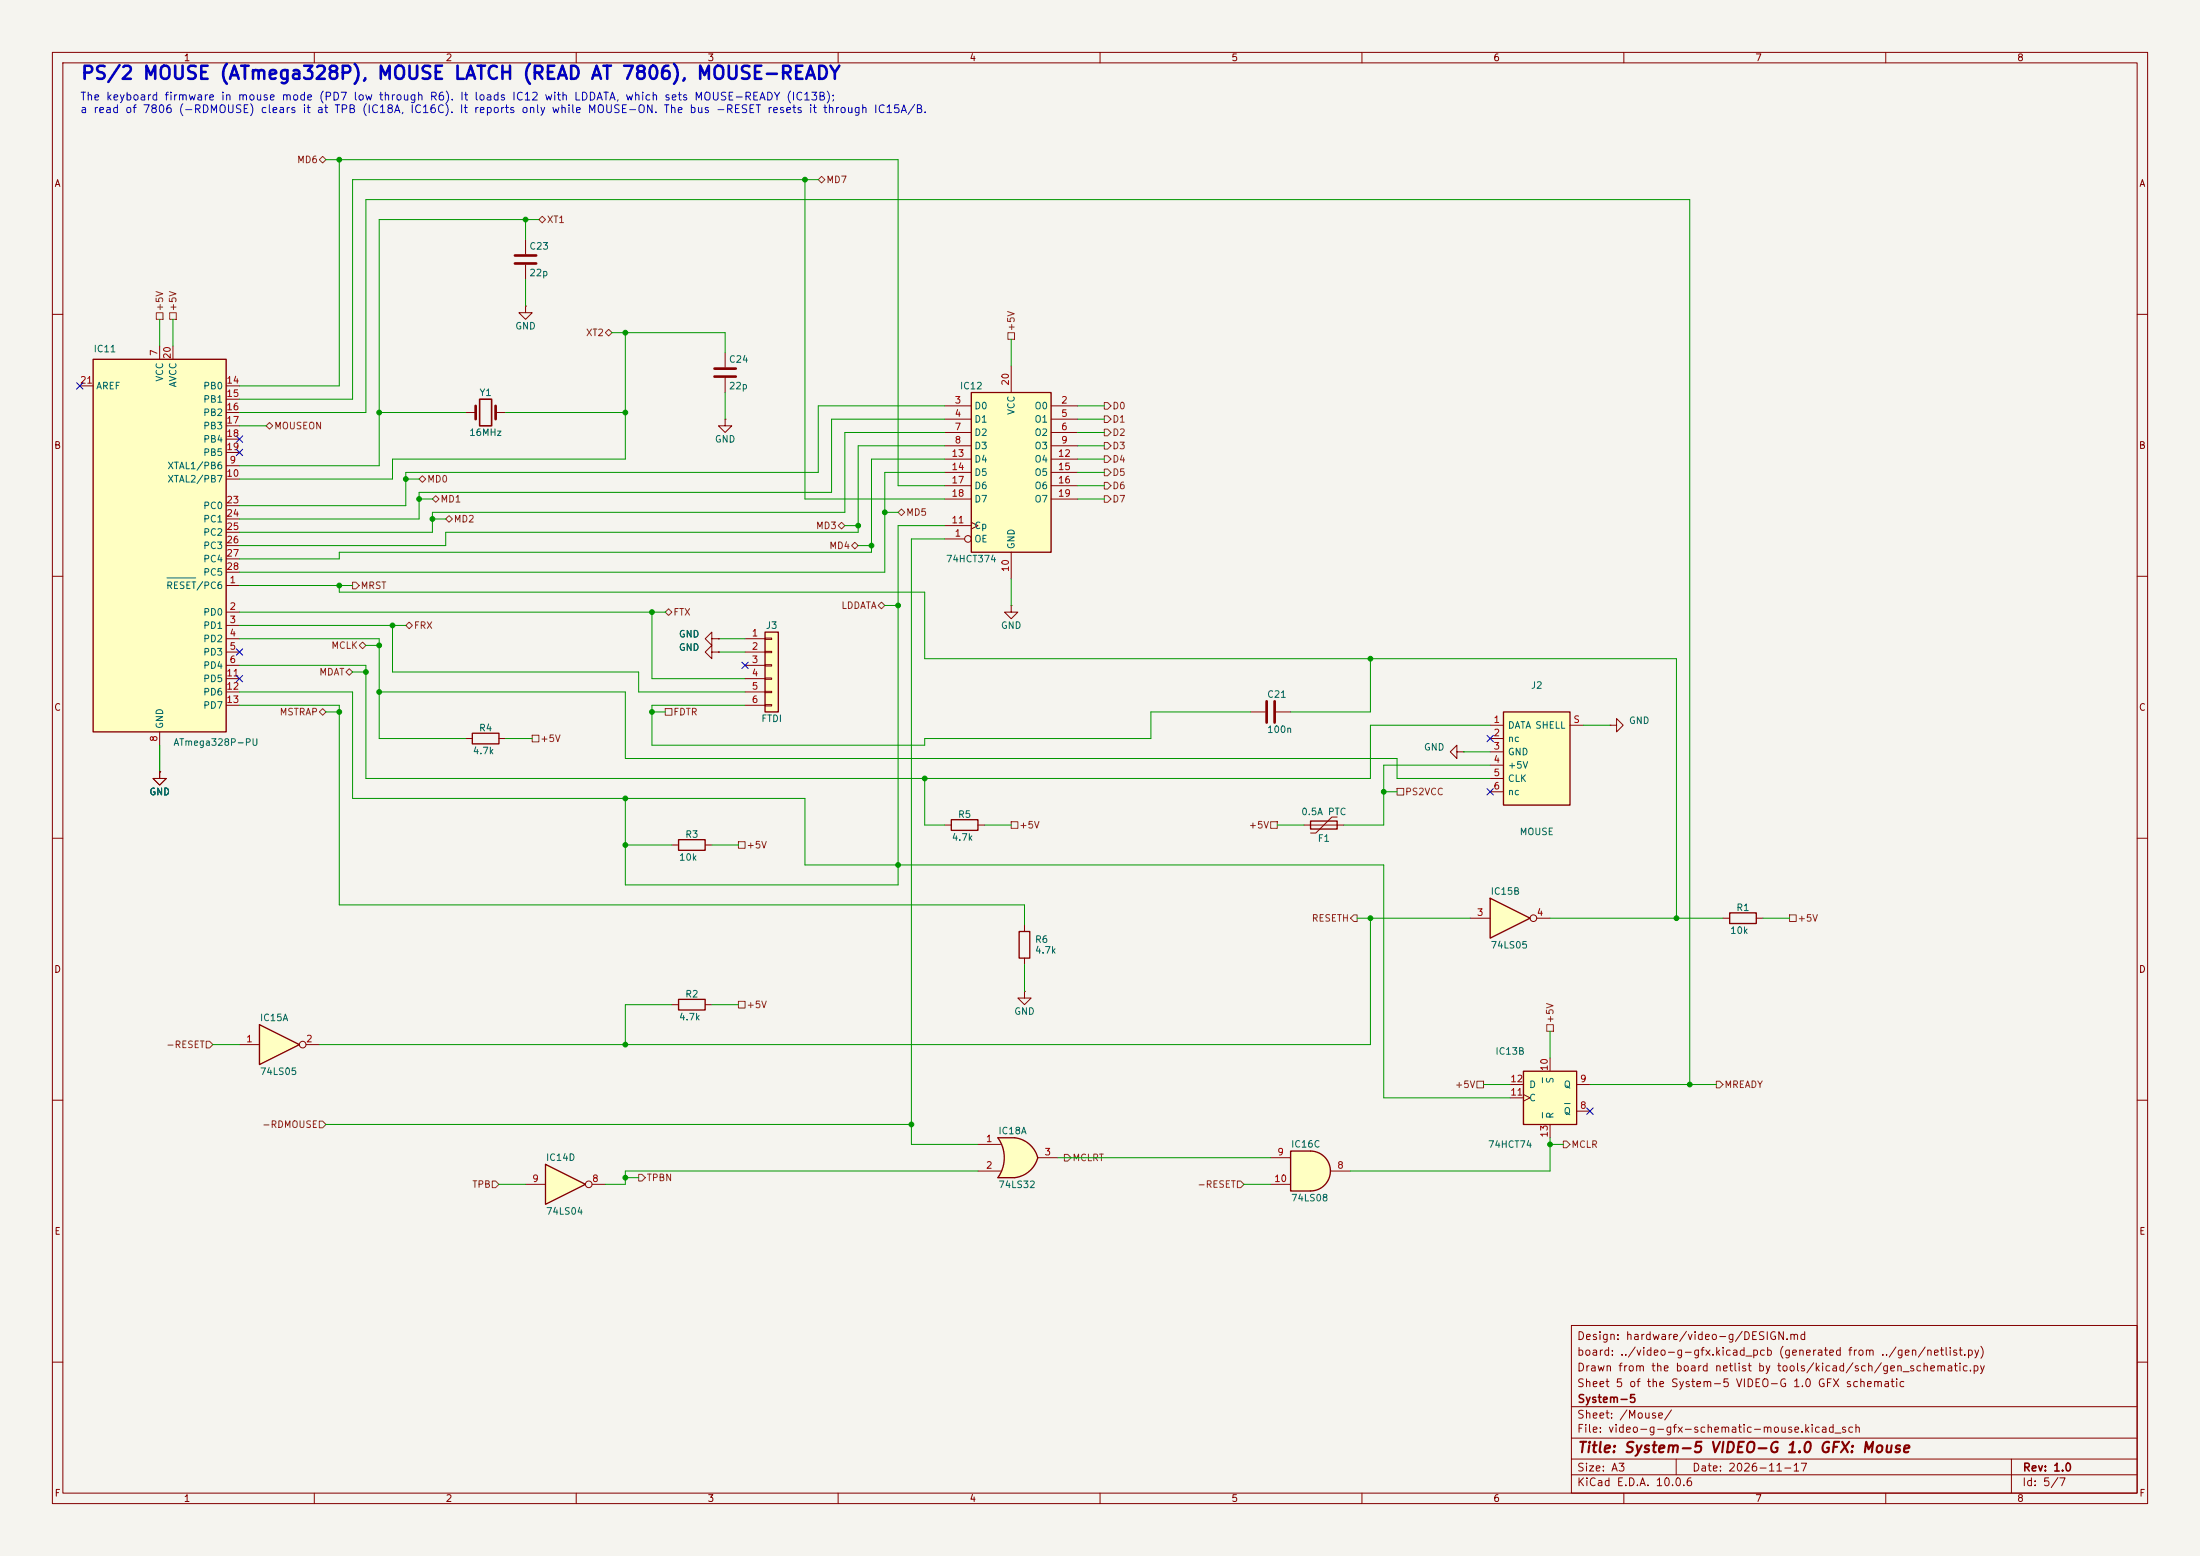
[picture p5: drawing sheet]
<svg xmlns="http://www.w3.org/2000/svg" width="420mm" height="297mm" viewBox="0 0 420 297" stroke-linecap="round" stroke-linejoin="round" font-family="sans-serif">
<path d="M0 0h420v297h-420z" fill="#f5f4ef" stroke="#f5f4ef" stroke-width=".19"/>
<g fill="none" stroke="#840000" stroke-width=".19">
<path d="M10 10h400v277h-400zM12 12h396v273h-396zM60 10v2M110 10v2M160 10v2M210 10v2M260 10v2M310 10v2M360 10v2M100.3 58.4v1.3h1.3l-1.3 1.3-1.2-1.3h1.2M100.3 58.4h.1M10 60h2"/>
<path d="M408 60h2M10 110h2M408 110h2M10 160h2M30.5 147.3v1.3h1.2l-1.2 1.3-1.3-1.3h1.3M30.5 147.3h.1M408 160h2M10 210h2M408 210h2M300 253h108v32h-108zM10 260h2M300 278.5h108"/>
<path d="M300 274.5h108M300 268.5h108M320 278.5v3M384 278.5v6.5M408 260h2M60 285v2M110 285v2M160 285v2M210 285v2M260 285v2M300 281.5h108M310 285v2"/>
<path d="M360 285v2"/>
</g>
<path d="M190.5 217.2h3.2M190.5 224.8h3.2" fill="none" stroke="#ffffc2" stroke-width=".19"/>
<g fill="#ffffc2" stroke="#ffffc2" stroke-width=".19">
<path d="M193.1 219.6l5 1.4a5.2 5.2 0 0 1-4.4 3.8z"/>
<path d="M193.7 217.2a5.1 5.1 0 0 1 4.4 3.8l-5 1.3z"/>
</g>
<path d="M190.5 217.2h3.2v7.6h-3.2a6.7 6.7 0 0 0 0-7.6z" fill="#ffffc2"/>
<path d="M193.7 217.2h-3.2a6.6 6.6 0 0 1 0 7.6h3.2M193.7 217.2a5.2 5.2 0 0 1 4.4 3.8 5.2 5.2 0 0 1-4.4 3.8" fill="none" stroke="#840000" stroke-width=".25"/>
<path d="M195.6 189.2v1.3h1.2l-1.2 1.3-1.3-1.3h1.3M195.6 189.2h.1M186.7 218.4h4.3M186.7 223.5h4.3M198.1 221h3.8" fill="none" stroke="#840000" stroke-width=".19"/>
<path d="M17.8 68.6h25.4v71.1h-25.4z" fill="#ffffc2"/>
<path d="M17.8 68.6h25.4v71.1h-25.4zM250.2 156.7h5.1v1.5h-5.1zM194.6 177.8h2v5.1h-2z" fill="none" stroke="#840000" stroke-width=".25"/>
<g fill="none" stroke="#840000" stroke-width=".19">
<path d="M15.2 73.7h2.6M30.5 66v2.6M33 66v2.6M43.2 73.7h2.5M43.2 76.2h2.5M43.2 78.7h2.5M43.2 88.9h2.5M43.2 91.4h2.5M43.2 81.3h2.5M43.2 83.8h2.5M43.2 86.4h2.5M43.2 96.5h2.5"/>
<path d="M43.2 99.1h2.5M43.2 111.8h2.5M43.2 116.8h2.5M43.2 119.4h2.5M43.2 101.6h2.5M43.2 104.1h2.5M43.2 106.7h2.5M43.2 109.2h2.5M30.5 139.7v2.5M43.2 121.9h2.5M43.2 124.5h2.5M43.2 127h2.5"/>
<path d="M43.2 129.5h2.5M43.2 132.1h2.5M43.2 134.6h2.5M238.8 135.9h2.8M243.6 135.9h2.8M248.9 157.5h7.6M255.3 156h-1l-3.1 3h-1M195.6 176.5v1.3M195.6 182.9v1.3"/>
</g>
<path d="M31.9 110.3h5.5" fill="none" stroke="#006464" stroke-width=".19"/>
<path d="M241.8 133.9v4M243.3 133.9v4" fill="none" stroke="#840000" stroke-width=".51"/>
<path d="M104.1 222.2l7.7 3.9-7.7 3.8z" fill="#ffffc2"/>
<path d="M104.1 222.2l7.7 3.9-7.7 3.8z" fill="none" stroke="#840000" stroke-width=".25"/>
<g fill="none" stroke="#840000" stroke-width=".19">
<path d="M88.9 78.7h1.9M94.6 78.7h1.9M138.4 67.3v2.8M138.4 72.1v2.8M138.4 80v1.3h1.3l-1.3 1.3-1.2-1.3h1.2M138.4 80h.1M100.3 226.1h3.8M113 226.1h2.6"/>
<circle cx="112.4" cy="226.1" r=".63"/>
</g>
<path d="M90.8 77.5v2.5M94.6 77.5v2.5M136.4 70.4h4.1M136.4 71.9h4.1" fill="none" stroke="#840000" stroke-width=".51"/>
<path d="M91.6 76.2h2.3v5.1h-2.3z" fill="none" stroke="#840000" stroke-width=".3"/>
<path d="M49.5 195.6l7.6 3.8-7.6 3.8z" fill="#ffffc2"/>
<path d="M181.6 156.5h5.1v2h-5.1zM49.5 195.6l7.6 3.8-7.6 3.8z" fill="none" stroke="#840000" stroke-width=".25"/>
<g fill="none" stroke="#840000" stroke-width=".19">
<path d="M193 115.6v1.2h1.3l-1.3 1.3-1.2-1.3h1.2M193 115.6h.1M180.3 157.5h1.3M186.7 157.5h1.3M45.7 199.4h3.8M58.4 199.4h2.6"/>
<circle cx="57.8" cy="199.4" r=".63"/>
</g>
<path d="M146 120.7h2.6v15.2h-2.6z" fill="#ffffc2"/>
<path d="M146 120.7h2.6v15.2h-2.6zM330.2 174.2h5.1v2.1h-5.1z" fill="none" stroke="#840000" stroke-width=".25"/>
<g fill="none" stroke="#840000" stroke-width=".19">
<path d="M135.9 124.5v-1.3l-1.3 1.3 1.3 1.2v-1.2h1.3M135.9 121.9v-1.2l-1.3 1.2 1.3 1.3v-1.3h1.3M137.2 124.5h.1M137.2 121.9h.1M142.2 121.9h3.8M142.2 124.5h3.8M142.2 127h3.8M142.2 129.5h3.8M142.2 132.1h3.8M142.2 134.6h3.8M146 121.8h1.3v.2h-1.3zM146 124.3h1.3v.3h-1.3z"/>
<path d="M146 126.9h1.3v.2h-1.3zM146 129.4h1.3v.3h-1.3zM146 132h1.3v.2h-1.3zM146 134.5h1.3v.2h-1.3zM328.9 175.3h1.3M335.3 175.3h1.2"/>
</g>
<path d="M287 135.9h12.7v17.8h-12.7z" fill="#ffffc2"/>
<path d="M90.2 140h5v2h-5zM287 135.9h12.7v17.8h-12.7zM129.5 190.8h5.1v2h-5.1z" fill="none" stroke="#840000" stroke-width=".25"/>
<g fill="none" stroke="#840000" stroke-width=".19">
<path d="M284.5 138.4h2.5M299.7 138.4h2.6M307.3 138.4h1.3v-1.2l1.3 1.2-1.3 1.3v-1.3M307.3 138.4h.1M88.9 141h1.3M95.2 141h1.3M278.1 143.5v-1.3l-1.2 1.3 1.2 1.3v-1.3h1.3M279.4 143.5h.1M284.5 141h2.5M284.5 143.5h2.5M284.5 146.1h2.5M284.5 148.6h2.5"/>
<path d="M284.5 151.1h2.5M128.3 191.8h1.2M134.6 191.8h1.3"/>
</g>
<path d="M284.5 171.5l7.6 3.8-7.6 3.8z" fill="#ffffc2"/>
<path d="M284.5 171.5l7.6 3.8-7.6 3.8z" fill="none" stroke="#840000" stroke-width=".25"/>
<g fill="none" stroke="#840000" stroke-width=".19">
<path d="M280.7 175.3h3.8M293.4 175.3h2.5"/>
<circle cx="292.7" cy="175.3" r=".63"/>
</g>
<path d="M290.8 204.5h10.2v10.1h-10.2z" fill="#ffffc2"/>
<path d="M129.5 160.3h5.1v2h-5.1zM290.8 204.5h10.2v10.1h-10.2z" fill="none" stroke="#840000" stroke-width=".25"/>
<path d="M128.3 161.3h1.2M134.6 161.3h1.3M288.3 207h2.5M288.3 209.6h2.5M290.8 208.9l1.3 .7-1.3 .6M295.9 201.9v2.6M295.9 214.6v2.6M301 212.1h2.5M301 207h2.5" fill="none" stroke="#840000" stroke-width=".19"/>
<path d="M294.5 205.7v1M294.5 212.4v1M298.7 210.6h1" fill="none" stroke="#006464" stroke-width=".19"/>
<path d="M185.4 74.9h15.3v30.5h-15.3z" fill="#ffffc2"/>
<path d="M185.4 74.9h15.3v30.5h-15.3z" fill="none" stroke="#840000" stroke-width=".25"/>
<g fill="none" stroke="#840000" stroke-width=".19">
<path d="M180.3 77.5h5.1M193 69.9v5M200.7 77.5h5M180.3 80h5.1M180.3 82.6h5.1M180.3 85.1h5.1M180.3 87.6h5.1M180.3 90.2h5.1M180.3 92.7h5.1M180.3 95.3h5.1M185.4 99.7l1.3 .6-1.3 .7M200.7 80h5"/>
<path d="M200.7 82.6h5M200.7 85.1h5M200.7 87.6h5M200.7 90.2h5M200.7 92.7h5M200.7 95.3h5M180.3 102.9h3.8M180.3 100.3h5.1M193 105.4v5.1"/>
<circle cx="184.8" cy="102.9" r=".63"/>
</g>
<path d="M250.2 219.7a3.8 3.8 0 0 1 3.8 3.8 3.8 3.8 0 0 1-3.8 3.8z" fill="#ffffc2" stroke="#ffffc2" stroke-width=".19"/>
<path d="M246.4 219.7h3.8v7.6h-3.8z" fill="#ffffc2"/>
<path d="M246.4 219.7h3.8a3.8 3.8 0 0 1 3.8 3.8 3.8 3.8 0 0 1-3.8 3.8h-3.8z" fill="none" stroke="#840000" stroke-width=".25"/>
<path d="M100.3 45.7v2.8M100.3 50.5v2.8M137.2 121.9h.1M137.2 124.5h.1M30.5 147.3v1.3h1.2l-1.2 1.3-1.3-1.3h1.3M30.5 147.3h.1M242.6 221h3.8M242.6 226.1h3.8M254 223.5h3.8" fill="none" stroke="#840000" stroke-width=".19"/>
<path d="M98.3 48.8h4.1M98.3 50.3h4.1" fill="none" stroke="#840000" stroke-width=".51"/>
<g fill="none" stroke="#725600" stroke-width=".19">
<path d="M61 30.5l.6-.7 .6 .7-.6 .6zM156.2 34.3l.6-.6 .7 .6-.7 .6zM29.8 59.7h1.3v1.3h-1.3zM32.4 59.7h1.3v1.3h-1.3zM102.9 41.9l.6-.6 .6 .6-.6 .6zM116.2 62.9l.6 .6-.6 .6-.6-.6zM192.4 63.5h1.3v1.3h-1.3zM210.8 79.4h.7l.6 .6-.6 .6h-.7zM210.8 76.8h.7l.6 .7-.6 .6h-.7zM50.8 81.3l.6-.7 .7 .7-.7 .6zM80 91.4l.6-.6 .7 .6-.7 .7zM83.2 94.6l.6 .7-.6 .6-.7-.6z"/>
<path d="M85.1 99.1l.6-.7 .7 .7-.7 .6zM171.4 97.8l.7-.6 .6 .6-.6 .6zM210.8 81.9h.7l.6 .7-.6 .6h-.7zM210.8 94.6h.7l.6 .7-.6 .6h-.7zM210.8 89.5h.7l.6 .7-.6 .6h-.7zM210.8 87h.7l.6 .6-.6 .7h-.7zM210.8 84.5h.7l.6 .6-.6 .6h-.7zM210.8 92.1h.7l.6 .6-.6 .6h-.7zM67.3 111.1h.6l.7 .7-.7 .6h-.6zM77.5 119.4l.6-.7 .6 .7-.6 .6zM127 116.8l.6-.6 .7 .6-.7 .7zM160 100.3l.7-.6 .6 .6-.6 .7z"/>
<path d="M163.2 103.5l.6 .6-.6 .7-.6-.7zM167.6 115.6l.7-.7 .6 .7-.6 .6zM61.6 135.3l.6 .6-.6 .6-.6-.6zM66 128.3l.7-.7 .6 .7-.6 .6zM68.6 123.2l.6-.6 .6 .6-.6 .6zM127 135.3h1.3v1.2h-1.3zM101.6 140.3h1.3v1.3h-1.3zM193 156.8h1.3v1.3h-1.3zM242.6 156.8h1.2v1.3h-1.2zM266.7 150.5h1.3v1.3h-1.3zM141 160.7h1.2v1.2h-1.2zM257.8 175.3l.6-.7h.7v1.3h-.7z"/>
<path d="M341.6 174.6h1.3v1.3h-1.3zM39.4 198.8h.6l.6 .6-.6 .6h-.6zM141 191.1h1.2v1.3h-1.2zM295.3 195.6h1.2v1.3h-1.2zM61 214h.6l.6 .6-.6 .7h-.6zM281.9 206.4h1.3v1.2h-1.3zM298.4 217.8h.7l.6 .6-.6 .7h-.7zM327.7 206.4h.6l.6 .6-.6 .6h-.6zM94 225.4h.6l.6 .7-.6 .6h-.6zM121.9 224.2h.7l.6 .6-.6 .6h-.7zM203.2 220.3h.6l.7 .7-.7 .6h-.6zM236.2 225.4h.7l.6 .7-.6 .6h-.7z"/>
</g>
<g fill="none" stroke="#009600" stroke-width=".19">
<path d="M62.2 30.5h109.2v62.2h8.9M64.8 30.5v43.2h-19.1M153.7 34.3v61h26.6M156.2 34.3h-88.9v41.9h-21.6M100.3 41.9v3.8M100.3 53.3v5.1M102.9 41.9h-30.5v47h-26.7M30.5 61v5M33 61v5M45.7 78.7h24.1v-40.6h252.8v168.9M72.4 78.7h16.5M96.5 78.7h22.9"/>
<path d="M116.8 63.5h21.6v3.8M119.4 63.5v24.1h-44.5v3.8h-29.2M138.4 74.9v5.1M180.3 77.5h-24.1v12.7h-78.7v6.3h-31.8M193 64.8v5.1M205.7 77.5h5.1M45.7 81.3h5.1M77.5 91.4h2.5M80 95.3h2.5M82.5 99.1h2.6M168.9 97.8h2.5M180.3 80h-21.6v14h-78.7v5.1h-34.3"/>
<path d="M180.3 82.6h-19v15.2h-78.8v3.8h-36.8M180.3 85.1h-16.5v16.5h-78.7v2.5h-39.4M180.3 87.6h-13.9v17.8h-101.6v1.3h-19.1M180.3 90.2h-11.4v19h-123.2M205.7 87.6h5.1M205.7 95.3h5.1M205.7 90.2h5.1M205.7 80h5.1M205.7 82.6h5.1M205.7 85.1h5.1M205.7 92.7h5.1M45.7 119.4h31.8"/>
<path d="M45.7 111.8h21.6M45.7 116.8h81.3M64.8 111.8v1.2h111.7v12.7h143.5v49.6M74.9 119.4v8.9h47v3.8h20.3M124.5 116.8v12.7h17.7M161.3 100.3h2.5M163.8 104.1h2.6M168.9 115.6h2.5M180.3 100.3h-8.9v68.6h-52v-16.5M180.3 102.9h-6.3v115.5h12.7M193 110.5v5.1M45.7 121.9h26.7v19.1h16.5"/>
<path d="M45.7 134.6h19.1v38.1h130.8v3.8M45.7 127h24.1v21.6h191.8v-10.2h22.9M45.7 132.1h21.6v20.3h86.4v12.7h110.5v44.5h24.1M62.2 135.9h2.6M67.3 128.3h2.5M69.8 123.2h2.6M72.4 132.1h47v12.7h147.3v3.8h17.8M124.5 135.9h2.5M137.2 121.9h5M137.2 124.5h5M142.2 134.6h-17.7v7.6h52v-1.2h43.2v-5.1h19.1M261.6 125.7v10.2h-15.2"/>
<path d="M302.3 138.4h5M30.5 142.2v5.1M96.5 141h5.1M176.5 148.6v8.9h3.8M188 157.5h5M243.8 157.5h5.1M264.2 151.1h2.5M279.4 143.5h5.1M284.5 146.1h-20.3v11.4h-7.7M119.4 161.3h8.9M135.9 161.3h5.1M259.1 175.3h21.6"/>
<path d="M261.6 175.3v24.1h-200.6M295.9 175.3h33M336.5 175.3h5.1M40.6 199.4h5.1M128.3 191.8h-8.9v7.6M135.9 191.8h5.1M195.6 184.2v5M295.9 196.9v5M62.2 214.6h111.8M283.2 207h5.1M295.9 218.4h2.5M295.9 217.2v6.3h-38.1"/>
<path d="M303.5 207h24.2M95.2 226.1h5.1M119.4 224.8h2.5M186.7 223.5h-67.3v2.6h-3.8M201.9 221h40.7M237.5 226.1h5.1"/>
</g>
<g fill="none" stroke="#000084" stroke-width=".19">
<path d="M14.6 73.1l1.2 1.2M15.8 73.1l-1.2 1.2M45.1 83.2l1.2 1.2M45.1 85.8l1.2 1.2M46.3 83.2l-1.2 1.2M46.3 85.8l-1.2 1.2M45.1 123.9l1.2 1.2M45.1 128.9l1.2 1.2M46.3 123.9l-1.2 1.2M46.3 128.9l-1.2 1.2M141.6 126.4l1.2 1.2M142.8 126.4l-1.2 1.2"/>
<path d="M283.9 140.4l1.2 1.2M283.9 150.5l1.2 1.2M285.1 140.4l-1.2 1.2M285.1 150.5l-1.2 1.2M302.9 211.5l1.2 1.2M304.1 211.5l-1.2 1.2"/>
</g>
<g fill="#009600" stroke="#009600" stroke-width=".19">
<circle cx="64.8" cy="135.9" r=".46"/>
<circle cx="64.8" cy="111.8" r=".46"/>
<circle cx="72.4" cy="78.7" r=".46"/>
<circle cx="119.4" cy="152.4" r=".46"/>
<circle cx="119.4" cy="199.4" r=".46"/>
<circle cx="119.4" cy="161.3" r=".46"/>
<circle cx="77.5" cy="91.4" r=".46"/>
<circle cx="80" cy="95.3" r=".46"/>
<circle cx="82.5" cy="99.1" r=".46"/>
<circle cx="119.4" cy="78.7" r=".46"/>
<circle cx="69.8" cy="128.3" r=".46"/>
<circle cx="72.4" cy="132.1" r=".46"/>
<circle cx="72.4" cy="123.2" r=".46"/>
<circle cx="74.9" cy="119.4" r=".46"/>
<circle cx="119.4" cy="63.5" r=".46"/>
<circle cx="153.7" cy="34.3" r=".46"/>
<circle cx="100.3" cy="41.9" r=".46"/>
<circle cx="64.8" cy="30.5" r=".46"/>
<circle cx="171.4" cy="165.1" r=".46"/>
<circle cx="166.4" cy="104.1" r=".46"/>
<circle cx="174" cy="214.6" r=".46"/>
<circle cx="124.5" cy="116.8" r=".46"/>
<circle cx="171.4" cy="115.6" r=".46"/>
<circle cx="163.8" cy="100.3" r=".46"/>
<circle cx="168.9" cy="97.8" r=".46"/>
<circle cx="261.6" cy="125.7" r=".46"/>
<circle cx="295.9" cy="218.4" r=".46"/>
<circle cx="322.6" cy="207" r=".46"/>
<circle cx="320" cy="175.3" r=".46"/>
<circle cx="119.4" cy="224.8" r=".46"/>
<circle cx="261.6" cy="175.3" r=".46"/>
<circle cx="264.2" cy="151.1" r=".46"/>
<circle cx="176.5" cy="148.6" r=".46"/>
<circle cx="124.5" cy="135.9" r=".46"/>
</g>
<text font-size="2.5" fill="#0000c2" x="15.3" y="15.8">PS/2 MOUSE (ATmega328P), MOUSE LATCH (READ AT 7806), MOUSE-READY</text>
<text font-size="2" fill="#840000" x="301" y="277.8">Title: System-5 VIDEO-G 1.0 GFX: Mouse</text>
<g font-size="1.5" fill="#0000c2">
<text x="15.2" y="19.5">The keyboard firmware in mouse mode (PD7 low through R6). It loads IC12 with LDDATA, which sets MOUSE-READY (IC13B);</text>
<text x="15.2" y="22">a read of 7806 (-RDMOUSE) clears it at TPB (IC18A, IC16C). It reports only while MOUSE-ON. The bus -RESET resets it through IC15A/B.</text>
</g>
<g font-size="1.5" fill="#840000">
<text x="300.9" y="256.1">Design: hardware/video-g/DESIGN.md</text>
<text x="300.9" y="262.1">Drawn from the board netlist by tools/kicad/sch/gen_schematic.py</text>
<text x="300.9" y="259.1">board: ../video-g-gfx.kicad_pcb (generated from ../gen/netlist.py)</text>
<text x="300.9" y="265.1">Sheet 5 of the System-5 VIDEO-G 1.0 GFX schematic</text>
<text x="301" y="268.1">System-5</text>
<text x="300.9" y="273.8">File: video-g-gfx-schematic-mouse.kicad_sch</text>
<text x="300.9" y="271.1">Sheet: /Mouse/</text>
<text x="300.9" y="281.2">Size: A3</text>
<text x="322.9" y="281.2">Date: 2026-11-17</text>
<text x="386" y="281.2">Rev: 1.0</text>
<text x="300.9" y="284">KiCad E.D.A. 10.0.6</text>
<text x="385.9" y="284">Id: 5/7</text>
</g>
<g font-size="1.3" fill="#840000">
<text x="35" y="12">1</text>
<text x="85" y="12">2</text>
<text x="135" y="12">3</text>
<text x="185" y="12">4</text>
<text x="235" y="12">5</text>
<text x="285" y="12">6</text>
<text x="335" y="12">7</text>
<text x="385" y="12">8</text>
<text x="10.3" y="36">A</text>
<text x="408.3" y="36">A</text>
<text x="10.2" y="86">B</text>
<text x="408.2" y="86">B</text>
<text x="10.2" y="136">C</text>
<text x="408.2" y="136">C</text>
<text x="10.2" y="186">D</text>
<text x="408.2" y="186">D</text>
<text x="10.3" y="236">E</text>
<text x="408.3" y="236">E</text>
<text x="10.3" y="286">F</text>
<text x="35" y="287">1</text>
<text x="85" y="287">2</text>
<text x="135" y="287">3</text>
<text x="185" y="287">4</text>
<text x="235" y="287">5</text>
<text x="285" y="287">6</text>
<text x="335" y="287">7</text>
<text x="385" y="287">8</text>
<text x="408.3" y="286">F</text>
</g>
<g font-size="1.3" fill="#725600">
<text x="56.6" y="31.4">MD6</text>
<text x="157.6" y="35.3">MD7</text>
<text x="104.3" y="42.9">XT1</text>
<text x="31.4" y="59.5" transform="rotate(-90 31.4 59.5)">+5V</text>
<text x="34" y="59.5" transform="rotate(-90 34 59.5)">+5V</text>
<text x="111.8" y="64.5">XT2</text>
<text x="194" y="63.3" transform="rotate(-90 194 63.3)">+5V</text>
<text x="52.2" y="82.2">MOUSEON</text>
<text x="212.3" y="83.5">D2</text>
<text x="212.3" y="81">D1</text>
<text x="212.3" y="78.4">D0</text>
<text x="212.3" y="88.6">D4</text>
<text x="212.3" y="86.1">D3</text>
<text x="81.4" y="92.4">MD0</text>
<text x="212.3" y="91.1">D5</text>
<text x="212.3" y="93.7">D6</text>
<text x="84" y="96.2">MD1</text>
<text x="86.5" y="100">MD2</text>
<text x="155.7" y="101.3">MD3</text>
<text x="172.9" y="98.8">MD5</text>
<text x="212.3" y="96.2">D7</text>
<text x="158.2" y="105.1">MD4</text>
<text x="68.7" y="112.7">MRST</text>
<text x="128.4" y="117.8">FTX</text>
<text x="160.5" y="116.5">LDDATA</text>
<text x="63.1" y="124.2">MCLK</text>
<text x="78.9" y="120.3">FRX</text>
<text x="60.8" y="129.2">MDAT</text>
<text x="53.3" y="136.9">MSTRAP</text>
<text x="128.4" y="136.9">FDTR</text>
<text x="103" y="141.9">+5V</text>
<text x="268.1" y="152.1">PS2VCC</text>
<text x="194.5" y="158.4">+5V</text>
<text x="238.3" y="158.4">+5V</text>
<text x="142.4" y="162.3">+5V</text>
<text x="250.3" y="176.2">RESETH</text>
<text x="343.1" y="176.2">+5V</text>
<text x="142.4" y="192.7">+5V</text>
<text x="296.9" y="195.4" transform="rotate(-90 296.9 195.4)">+5V</text>
<text x="31.6" y="200.4">-RESET</text>
<text x="277.7" y="208">+5V</text>
<text x="329.1" y="208">MREADY</text>
<text x="50" y="215.6">-RDMOUSE</text>
<text x="204.6" y="221.9">MCLRT</text>
<text x="299.9" y="219.4">MCLR</text>
<text x="90.1" y="227">TPB</text>
<text x="123.4" y="225.8">TPBN</text>
<text x="228.5" y="227">-RESET</text>
</g>
<g font-size="1.3" fill="#006464">
<text x="100.9" y="48">C23</text>
<text x="100.9" y="53">22p</text>
<text x="98.3" y="63.2">GND</text>
<text x="17.8" y="67.5">IC11</text>
<text x="139" y="69.5">C24</text>
<text x="18.3" y="74.6">AREF</text>
<text x="31.4" y="72.9" transform="rotate(-90 31.4 72.9)">VCC</text>
<text x="34" y="74" transform="rotate(-90 34 74)">AVCC</text>
<text x="38.7" y="74.6">PB0</text>
<text x="38.7" y="77.2">PB1</text>
<text x="91.4" y="75.9">Y1</text>
<text x="139" y="74.6">22p</text>
<text x="183.1" y="74.6">IC12</text>
<text x="38.7" y="79.7">PB2</text>
<text x="38.7" y="82.2">PB3</text>
<text x="89.5" y="83.5">16MHz</text>
<text x="185.9" y="78.4">D0</text>
<text x="185.9" y="81">D1</text>
<text x="185.9" y="83.5">D2</text>
<text x="194" y="79.3" transform="rotate(-90 194 79.3)">VCC</text>
<text x="197.4" y="78.4">O0</text>
<text x="197.4" y="81">O1</text>
<text x="197.4" y="83.5">O2</text>
<text x="31.9" y="89.9">XTAL1/PB6</text>
<text x="38.7" y="84.8">PB4</text>
<text x="38.7" y="87.3">PB5</text>
<text x="136.4" y="84.8">GND</text>
<text x="185.9" y="86.1">D3</text>
<text x="185.9" y="88.6">D4</text>
<text x="197.4" y="86.1">O3</text>
<text x="197.4" y="88.6">O4</text>
<text x="31.9" y="92.4">XTAL2/PB7</text>
<text x="185.9" y="91.1">D5</text>
<text x="185.9" y="93.7">D6</text>
<text x="197.4" y="91.1">O5</text>
<text x="197.4" y="93.7">O6</text>
<text x="38.7" y="97.5">PC0</text>
<text x="38.7" y="100">PC1</text>
<text x="185.9" y="101.3">Cp</text>
<text x="185.9" y="96.2">D7</text>
<text x="197.4" y="96.2">O7</text>
<text x="38.7" y="102.6">PC2</text>
<text x="38.7" y="105.1">PC3</text>
<text x="38.7" y="107.6">PC4</text>
<text x="180.5" y="107.6">74HCT374</text>
<text x="185.9" y="103.8">OE</text>
<text x="194" y="104.9" transform="rotate(-90 194 104.9)">GND</text>
<text x="31.6" y="112.7">RESET/PC6</text>
<text x="38.7" y="110.2">PC5</text>
<text x="38.7" y="117.8">PD0</text>
<text x="38.7" y="120.3">PD1</text>
<text x="38.7" y="122.9">PD2</text>
<text x="38.7" y="125.4">PD3</text>
<text x="129.5" y="124.5">GND</text>
<text x="129.5" y="122">GND</text>
<text x="146.1" y="120.3">J3</text>
<text x="191" y="120.3">GND</text>
<text x="38.7" y="128">PD4</text>
<text x="38.7" y="130.5">PD5</text>
<text x="292.2" y="131.8">J2</text>
<text x="38.7" y="133">PD6</text>
<text x="38.7" y="135.6">PD7</text>
<text x="241.8" y="133.5">C21</text>
<text x="31.4" y="139.2" transform="rotate(-90 31.4 139.2)">GND</text>
<text x="33" y="142.7">ATmega328P-PU</text>
<text x="91.3" y="139.9">R4</text>
<text x="145.2" y="138.1">FTDI</text>
<text x="241.8" y="140.2">100n</text>
<text x="271.7" y="143.6">GND</text>
<text x="287.8" y="139.4">DATA SHELL</text>
<text x="287.8" y="141.9">nc</text>
<text x="310.9" y="138.5">GND</text>
<text x="90.2" y="144.3">4.7k</text>
<text x="287.8" y="144.5">GND</text>
<text x="287.8" y="147">+5V</text>
<text x="287.8" y="149.6">CLK</text>
<text x="28.4" y="152.1">GND</text>
<text x="248.3" y="155.9">0.5A PTC</text>
<text x="287.8" y="152.1">nc</text>
<text x="130.7" y="160.2">R3</text>
<text x="181.6" y="160.8">4.7k</text>
<text x="182.8" y="156.4">R5</text>
<text x="251.5" y="161">F1</text>
<text x="290" y="159.7">MOUSE</text>
<text x="129.5" y="164.6">10k</text>
<text x="284.5" y="171.1">IC15B</text>
<text x="330.2" y="178.6">10k</text>
<text x="331.4" y="174.2">R1</text>
<text x="197.5" y="180.3">R6</text>
<text x="197.5" y="182.3">4.7k</text>
<text x="284.5" y="181.4">74LS05</text>
<text x="130.7" y="190.7">R2</text>
<text x="49.5" y="195.2">IC15A</text>
<text x="129.5" y="195.1">4.7k</text>
<text x="193.5" y="194">GND</text>
<text x="285.4" y="201.6">IC13B</text>
<text x="49.5" y="205.5">74LS05</text>
<text x="291.8" y="208">D</text>
<text x="296.9" y="206.9" transform="rotate(-90 296.9 206.9)">S</text>
<text x="298.4" y="208">Q</text>
<text x="291.8" y="210.5">C</text>
<text x="296.9" y="213.6" transform="rotate(-90 296.9 213.6)">R</text>
<text x="298.4" y="213.1">Q</text>
<text x="104.1" y="221.9">IC14D</text>
<text x="190.5" y="216.8">IC18A</text>
<text x="246.4" y="219.3">IC16C</text>
<text x="284" y="219.4">74HCT74</text>
<text x="190.5" y="227.1">74LS32</text>
<text x="104.1" y="232.2">74LS04</text>
<text x="246.4" y="229.6">74LS08</text>
</g>
<g font-size="1.3" fill="#a90000">
<text x="30.3" y="68" transform="rotate(-90 30.3 68)">7</text>
<text x="32.9" y="68.6" transform="rotate(-90 32.9 68.6)">20</text>
<text x="15.2" y="73.5">21</text>
<text x="43.1" y="73.5">14</text>
<text x="43.1" y="76.1">15</text>
<text x="182.1" y="77.3">3</text>
<text x="192.9" y="73.7" transform="rotate(-90 192.9 73.7)">20</text>
<text x="202.5" y="77.3">2</text>
<text x="43.1" y="78.6">16</text>
<text x="43.1" y="81.1">17</text>
<text x="43.1" y="83.7">18</text>
<text x="182.1" y="79.9">4</text>
<text x="182.1" y="82.4">7</text>
<text x="202.5" y="79.9">5</text>
<text x="202.5" y="82.4">6</text>
<text x="43.1" y="86.2">19</text>
<text x="43.7" y="88.8">9</text>
<text x="181.5" y="87.5">13</text>
<text x="182.1" y="85">8</text>
<text x="201.9" y="87.5">12</text>
<text x="202.5" y="85">9</text>
<text x="43.1" y="91.3">10</text>
<text x="181.5" y="90">14</text>
<text x="181.5" y="92.6">17</text>
<text x="181.5" y="95.1">18</text>
<text x="201.9" y="90">15</text>
<text x="201.9" y="92.6">16</text>
<text x="201.9" y="95.1">19</text>
<text x="43.1" y="96.4">23</text>
<text x="43.1" y="98.9">24</text>
<text x="43.1" y="101.5">25</text>
<text x="181.5" y="100.2">11</text>
<text x="43.1" y="104">26</text>
<text x="43.1" y="106.5">27</text>
<text x="182.1" y="102.7">1</text>
<text x="43.1" y="109.1">28</text>
<text x="43.7" y="111.6">1</text>
<text x="192.9" y="109.3" transform="rotate(-90 192.9 109.3)">10</text>
<text x="43.7" y="116.7">2</text>
<text x="43.7" y="119.2">3</text>
<text x="43.7" y="121.8">4</text>
<text x="43.7" y="124.3">5</text>
<text x="143.4" y="121.8">1</text>
<text x="143.4" y="124.3">2</text>
<text x="43.1" y="129.4">11</text>
<text x="43.1" y="131.9">12</text>
<text x="43.7" y="126.9">6</text>
<text x="143.4" y="126.9">3</text>
<text x="143.4" y="129.4">4</text>
<text x="143.4" y="131.9">5</text>
<text x="43.1" y="134.5">13</text>
<text x="143.4" y="134.5">6</text>
<text x="30.3" y="141.7" transform="rotate(-90 30.3 141.7)">8</text>
<text x="285" y="138.3">1</text>
<text x="285" y="140.8">2</text>
<text x="285" y="143.4">3</text>
<text x="300.3" y="138.3">S</text>
<text x="285" y="145.9">4</text>
<text x="285" y="148.5">5</text>
<text x="285" y="151">6</text>
<text x="281.8" y="175.1">3</text>
<text x="293.3" y="175.1">4</text>
<text x="46.9" y="199.3">1</text>
<text x="58.3" y="199.3">2</text>
<text x="288.2" y="209.4">11</text>
<text x="288.2" y="206.9">12</text>
<text x="295.8" y="204.5" transform="rotate(-90 295.8 204.5)">10</text>
<text x="301.5" y="206.9">9</text>
<text x="301.5" y="212">8</text>
<text x="188.1" y="218.3">1</text>
<text x="199.3" y="220.8">3</text>
<text x="243.7" y="220.8">9</text>
<text x="295.8" y="217.2" transform="rotate(-90 295.8 217.2)">13</text>
<text x="101.5" y="225.9">9</text>
<text x="112.9" y="225.9">8</text>
<text x="188.1" y="223.4">2</text>
<text x="243.1" y="225.9">10</text>
<text x="255.2" y="223.4">8</text>
</g>
</svg>
